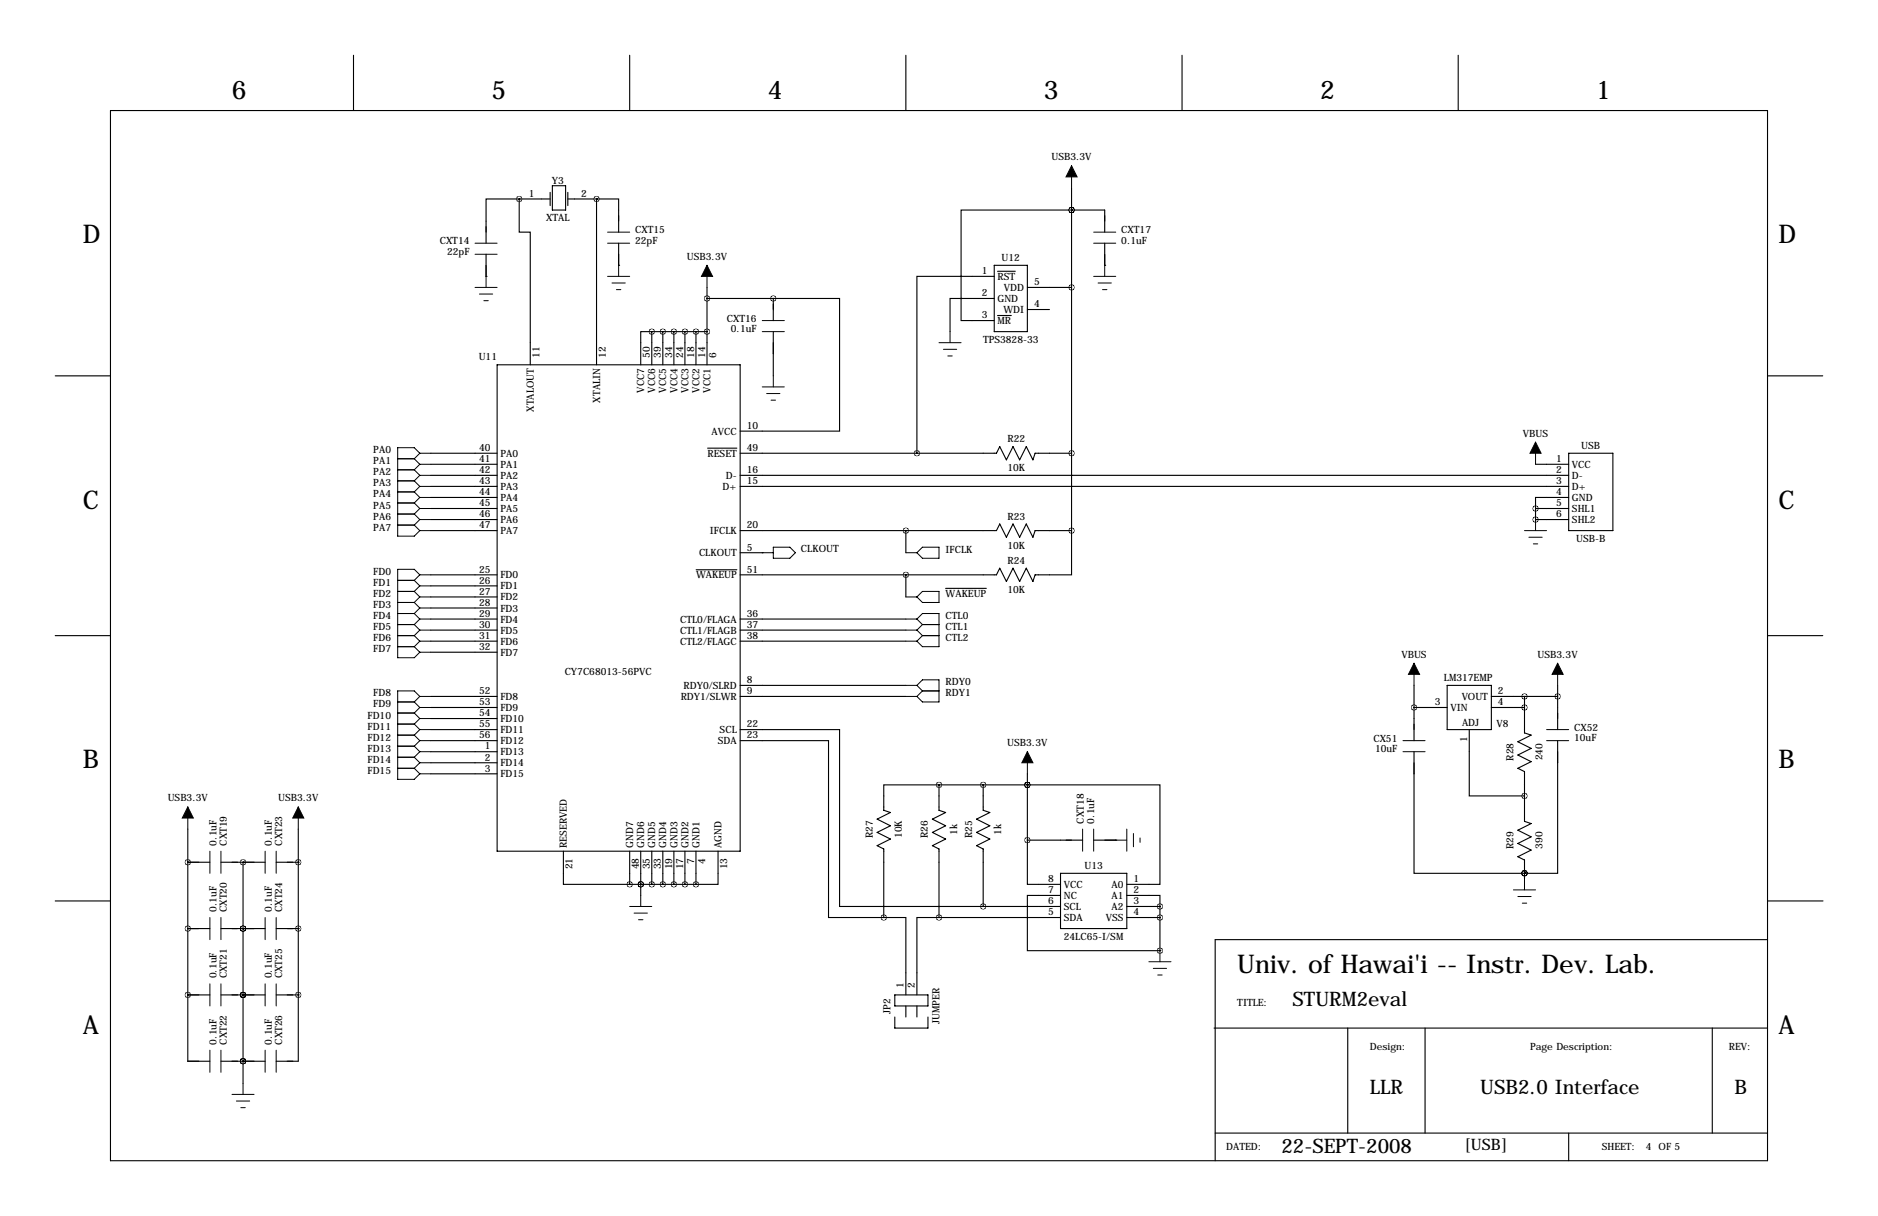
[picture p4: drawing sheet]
<svg xmlns="http://www.w3.org/2000/svg" width="432mm" height="279mm" viewBox="0 0 432 279" stroke-linecap="round" stroke-linejoin="round" font-family="sans-serif">
<g fill="none" stroke="#000" stroke-width=".25">
<path d="M81.3 12.7v12.7M144.8 12.7v12.7M208.3 12.7v12.7M271.8 12.7v12.7M335.3 12.7v12.7M25.4 25.4h381v241.3h-381zM111.8 58.4v5.1M119.4 45.7h.1M119.4 45.7v7.6h2.5v30.5M119.4 45.7h-7.6v10.2M119.4 45.7h7.1M126.5 44.2v3"/>
<path d="M127 42.7h3v5.6h-3zM130.6 44.2v3M130.6 45.7h6.6M137.2 45.7h5v7.6M137.2 45.7h.1M137.2 45.7v38.1M142.2 55.9v5.1M246.4 48.3h.1M246.4 48.3h-25.4v25.4h7.6M246.4 48.3h7.6v5M246.4 43.2v78.7M254 55.9v5.1"/>
<path d="M111.8 63.5h.1M142.2 61h.1M149.9 76.2h-2.6v7.6M149.9 76.2v7.6M149.9 76.2h12.7M152.4 76.2v7.6M154.9 76.2v7.6M157.5 76.2v7.6M160 76.2v7.6M162.6 66v17.8M162.6 68.6h15.2M177.8 68.6h.1"/>
<path d="M177.8 68.6h15.2v30.5h-22.8M177.8 68.6v5.1M177.8 76.2v10.2M228.6 68.6h-10.2v7.6M228.6 63.5h-17.8v40.6M228.6 61h7.6v15.2h-7.6zM229.4 62.3h4M229.4 72.5h3.1M236.2 66h10.2M236.2 71.1h5.1M254 61h.1M12.7 86.4h12.7"/>
<path d="M114.3 83.8h55.9v111.8h-55.9zM406.4 86.4h12.7M99.1 104.1h15.2M99.1 109.2h15.2M99.1 111.8h15.2M99.1 106.7h15.2M99.1 114.3h15.2M99.1 116.8h15.2M99.1 119.4h15.2M162.7 103h6.7M170.2 104.1h58.9l.8-1.5 1.5 3.1 1.5-3.1 1.5 3.1 1.6-3.1 1.5 3.1 .5-1.6h8.4M170.2 109.2h190.5"/>
<path d="M170.2 111.8h190.5M353.1 119.4h.1M353.1 106.7h7.6M353.1 116.8h7.6M353.1 119.4h7.6M353.1 116.8v2.6M360.7 114.3h-7.6v2.5M360.7 104.1h10.1v17.8h-10.1zM99.1 121.9h15.2M99.1 132.1h15.2M99.1 134.6h15.2M99.1 137.2h15.2"/>
<path d="M99.1 139.7h15.2M160.1 130.9h9.3M170.2 121.9h58.9l.8-1.5 1.5 3 1.5-3 1.5 3 1.6-3 1.5 3 .5-1.5h8.4M170.2 127h5.1M175.3 127h.1M208.3 121.9v5.1M208.3 132.1v5.1M217.4 135.2h9.4M246.4 121.9v10.2h-8.4l-.5 1.5-1.5-3-1.6 3-1.5-3-1.5 3-1.5-3-.8 1.5h-58.9M12.7 146h12.7M99.1 142.2h15.2M99.1 144.8h15.2"/>
<path d="M99.1 147.3h15.2M99.1 149.9h15.2M170.2 142.2h38.1M170.2 144.8h38.1M170.2 147.3h38.1M170.2 157.5h38.1M325.1 157.5v12.7M332.7 157.5h10.2v10.1h-10.2zM358.1 157.5v10.1M406.4 146h12.7M99.1 160h15.2M99.1 167.6h15.2"/>
<path d="M99.1 170.2h15.2M99.1 162.6h15.2M99.1 165.1h15.2M99.1 172.7h15.2M99.1 175.3h15.2M99.1 177.8h15.2M170.2 167.6h22.8v40.7h33.1M170.2 170.2h20.3v40.6h12.7M170.2 160h38.1M236.2 177.8v15.2M325.1 172.7v28h25.4M325.1 162.6h7.6"/>
<path d="M337.8 167.6v15.3h12.7M342.9 160h15.2M342.9 162.6h7.6M350.5 160v8.4l1.5 .5-3 1.5 3 1.6-3 1.5 3 1.5-3 1.5 1.5 .8v11.4l1.5 .5-3 1.6 3 1.5-3 1.5 3 1.5-3 1.5 1.5 .8v4.3M358.1 170.2v30.5h-7.6M43.2 198.1h.1M43.2 198.1h5.1M43.2 190.5v53.3h5.1M50.8 198.1h10.2M55.9 198.1h.1M55.9 198.1v50.8M63.5 198.1h5.1"/>
<path d="M68.6 198.1h.1M68.6 190.5v53.3h-5.1M129.5 195.6v7.6h15.3M144.8 195.6v7.6M147.3 195.6v10.1M149.9 195.6v7.6M152.4 195.6v7.6M154.9 195.6v7.6M157.5 195.6v7.6M160 195.6v7.6M165.1 195.6v7.6h-5.1M215.9 180.3h-12.7v5.9l1.5 .5-3 1.5 3 1.5-3 1.6 3 1.5-3 1.5 1.5 .8v15.7"/>
<path d="M215.9 180.3v5.9l1.5 .5-3 1.5 3 1.5-3 1.6 3 1.5-3 1.5 1.5 .8v15.7M215.9 180.3h20.3M226.1 180.3v5.9l1.5 .5-3.1 1.5 3.1 1.5-3.1 1.6 3.1 1.5-3.1 1.5 1.6 .8v13.2M236.2 193v10.2h7.6M236.2 180.3h30.5v22.9h-7.6M236.2 180.3h.1M236.2 193h12.7M251.5 193h5M256.5 193h.1M12.7 207h12.7M43.2 213.4h.1M43.2 213.4h5.1"/>
<path d="M50.8 213.4h10.2M55.9 213.4h.1M63.5 213.4h5.1M68.6 213.4h.1M144.8 203.2h15.2M147.3 203.2h.1M203.2 210.8h5.1v17.8M215.9 210.8h-5.1v17.8M215.9 210.8h27.9M226.1 208.3h17.7M243.8 205.7h-7.6v12.7h30.5M243.8 200.7h15.3v12.7h-15.3z"/>
<path d="M259.1 205.7h7.6v2.6M259.1 208.3h7.6M259.1 210.8h7.6M266.7 218.4h.1M266.7 208.3v10.1M350.5 200.7h.1M406.4 215.9h-127v50.8M406.5 207h12.7M43.2 228.6h.1M43.2 228.6h5.1M50.8 228.6h10.2M55.9 228.6h.1"/>
<path d="M63.5 228.6h5.1M68.6 228.6h.1M205.7 233.7v2.5h7.7v-2.5M205.7 228.6h7.7v2.5h-7.7zM208.3 231.1v2.6M210.8 231.1v2.6M279.1 236.2h127.3M309.9 236.2v24.1M327.7 236.2v24.1M393.7 236.2v24.1M50.8 243.8h10.2M55.9 243.8h.1"/>
<path d="M279.4 260.3h127M360.7 260.3v6.4"/>
</g>
<g fill="none" stroke="#000" stroke-width=".23">
<path d="M246.4 38.1v5.1M109.2 55.9h5.1M109.2 58.4h5.1M139.7 55.9h5.1M139.7 53.3h5.1M251.5 55.9h5M251.5 53.3h5M109.2 66h5.1M110.2 67.6h3.1M111.3 69.1h1M111.8 63.5v2.5M139.7 63.5h5.1"/>
<path d="M140.7 65h3.1M141.7 66.5h1M142.2 61v2.5M162.6 61v5M175.3 73.7h5M175.3 76.2h5M215.9 78.7h5.1M218.4 76.2v2.5M251.5 63.5h5M252.5 65h3M253.5 66.5h1M254 61v2.5"/>
<path d="M175.3 88.9h5M176.3 90.4h3M177.3 91.9h1M177.8 86.4v2.5M216.9 80.3h3.1M217.9 81.8h1M91.4 105.4h3.8M91.4 107.9h3.8M91.4 110.5h3.8M91.4 113h3.8M91.4 115.6h3.8M91.4 118.1h3.8"/>
<path d="M95.2 105.4l1.3 1.3M95.2 107.9l1.3 1.3M95.2 110.5l1.3 1.3M95.2 113l1.3 1.3M95.2 115.6l1.3 1.2M95.2 118.1l1.3 1.3M96.5 104.1h2.6M96.5 104.1l-1.3 1.3M96.5 104.1l-1.3-1.2h-3.8v20.3h3.8l1.3-1.3M96.5 106.7h2.6M96.5 106.7l-1.3 1.2M96.5 109.2h2.6"/>
<path d="M96.5 109.2l-1.3 1.3M96.5 111.8h2.6M96.5 111.8l-1.3 1.2M96.5 114.3h2.6M96.5 114.3l-1.3 1.3M96.5 116.8h2.6M96.5 116.8l-1.3 1.3M96.5 119.4h2.6M96.5 119.4l-1.3 1.3M353.1 101.6v5.1M353.1 119.4v2.5M91.4 120.7h3.8"/>
<path d="M91.4 133.3h3.8M91.4 135.9h3.8M91.4 138.4h3.8M95.2 120.7l1.3 1.2M95.2 133.3l1.3 1.3M95.2 135.9l1.3 1.3M95.2 138.4l1.3 1.3M96.5 132.1l-1.3-1.3h-3.8v20.3h3.8l1.3-1.2M96.5 121.9h2.6M96.5 132.1h2.6M96.5 132.1l-1.3 1.2M96.5 134.6h2.6"/>
<path d="M96.5 134.6l-1.3 1.3M96.5 137.2h2.6M96.5 137.2l-1.3 1.2M96.5 139.7h2.6M96.5 139.7l-1.3 1.3M175.3 127h2.5M177.8 125.7h3.8l1.3 1.3-1.3 1.3h-3.8zM208.3 137.2h2.5M208.3 127h2.5M210.8 137.2l1.3-1.3h3.8v2.5h-3.8zM210.8 127l1.3-1.3h3.8v2.6h-3.8zM350.5 121.9h5.1"/>
<path d="M351.5 123.4h3.1M352.6 125h1M91.4 141h3.8M91.4 143.5h3.8M91.4 146h3.8M91.4 148.6h3.8M95.2 141l1.3 1.2M95.2 143.5l1.3 1.3M95.2 146l1.3 1.3M95.2 148.6l1.3 1.3M96.5 142.2h2.6M96.5 142.2l-1.3 1.3"/>
<path d="M96.5 144.8h2.6M96.5 144.8l-1.3 1.2M96.5 147.3h2.6M96.5 147.3l-1.3 1.3M96.5 149.9h2.6M208.3 142.2h2.5M208.3 144.8h2.5M208.3 147.3h2.5M208.3 157.5h2.5M210.8 142.2l1.3-1.2h3.8v7.6h-3.8l-1.3-1.3M210.8 157.5l1.3-1.3h3.8v5.1h-3.8l-1.3-1.3M210.8 142.2l1.3 1.3"/>
<path d="M210.8 144.8l1.3 1.2M210.8 157.5l1.3 1.3M212.1 143.5h3.8M212.1 146h3.8M212.1 158.8h3.8M212.1 143.5l-1.3 1.3M212.1 146l-1.3 1.3M212.1 158.8l-1.3 1.2M325.1 152.4v5.1M358.1 152.4v5.1M91.4 161.3h3.8M91.4 163.8h3.8"/>
<path d="M91.4 166.4h3.8M91.4 168.9h3.8M91.4 171.4h3.8M91.4 174h3.8M91.4 176.5h3.8M95.2 161.3l1.3 1.3M95.2 163.8l1.3 1.3M95.2 166.4l1.3 1.2M95.2 168.9l1.3 1.3M95.2 171.4l1.3 1.3M95.2 174l1.3 1.3M95.2 176.5l1.3 1.3"/>
<path d="M96.5 170.2h2.6M96.5 172.7h2.6M96.5 167.6h2.6M96.5 160l-1.3-1.2h-3.8v20.3h3.8l1.3-1.3M96.5 160h2.6M96.5 160l-1.3 1.3M96.5 162.6h2.6M96.5 162.6l-1.3 1.2M96.5 165.1h2.6M96.5 165.1l-1.3 1.3M96.5 167.6l-1.3 1.3M96.5 170.2l-1.3 1.2"/>
<path d="M96.5 172.7l-1.3 1.3M96.5 175.3h2.6M96.5 175.3l-1.3 1.2M96.5 177.8h2.6M208.3 160h2.5M236.2 172.7v5.1M322.6 170.2h5.1M322.6 172.7h5.1M355.6 170.2h5.1M355.6 167.6h5.1M43.2 185.4v5.1M48.3 195.6v5.1"/>
<path d="M50.8 195.6v5.1M61 195.6v5.1M63.5 195.6v5.1M68.6 185.4v5.1M248.9 190.5v5.1M251.5 190.5v5.1M256.5 193h2.6M259.1 190.5v5.1M260.6 191.5v3.1M262.1 192.5v1M48.3 210.8v5.1M50.8 210.8v5.1"/>
<path d="M61 210.8v5.1M63.5 210.8v5.1M144.8 208.3h5.1M145.8 209.8h3M146.8 211.3h1M147.3 205.7v2.6M266.7 218.4v2.6M348 204.5h5.1M349 206h3M350 207.5h1M350.5 201.9v2.6M48.3 226.1v5"/>
<path d="M50.8 226.1v5M61 226.1v5M63.5 226.1v5M264.2 221h5M265.2 222.5h3M266.2 224h1M48.3 241.3v5.1M50.8 241.3v5.1M53.3 251.5h5.1M54.4 253h3M55.4 254.5h1M55.9 248.9v2.6"/>
<path d="M61 241.3v5.1M63.5 241.3v5.1"/>
</g>
<path d="M246.4 38.1l1.2 2.5h-2.5zM162.6 61l1.2 2.5h-2.5zM353.1 101.6l1.2 2.5h-2.5zM325.1 152.4l1.3 2.5h-2.6zM358.1 152.4l1.3 2.5h-2.5zM236.2 172.7l1.3 2.6h-2.6zM43.2 185.4l1.2 2.6h-2.5zM68.6 185.4l1.2 2.6h-2.5z" fill="#000" stroke="#000" stroke-width=".23"/>
<path d="M160 203.2a.05 .05 0 0 0 .1 0 .05 .05 0 0 0-.1 0zM157.4 203.2a.05 .05 0 0 0 .1 0 .05 .05 0 0 0-.1 0zM154.9 203.2a.05 .05 0 0 0 .1 0 .05 .05 0 0 0-.1 0zM149.8 203.2a.05 .05 0 0 0 .1 0 .05 .05 0 0 0-.1 0zM147.3 203.2a.05 .05 0 0 0 .1 0 .05 .05 0 0 0-.1 0zM144.7 203.2a.05 .05 0 0 0 .1 0 .05 .05 0 0 0-.1 0zM147.3 203.2a.05 .05 0 0 0 .1 0 .05 .05 0 0 0-.1 0zM119.3 45.7a.05 .05 0 0 0 .1 0 .05 .05 0 0 0-.1 0zM137.1 45.7a.05 .05 0 0 0 .1 0 .05 .05 0 0 0-.1 0zM160 76.2a.05 .05 0 0 0 .1 0 .05 .05 0 0 0-.1 0zM157.4 76.2a.05 .05 0 0 0 .1 0 .05 .05 0 0 0-.1 0zM154.9 76.2a.05 .05 0 0 0 .1 0 .05 .05 0 0 0-.1 0zM149.8 76.2a.05 .05 0 0 0 .1 0 .05 .05 0 0 0-.1 0zM162.5 76.2a.05 .05 0 0 0 .1 0 .05 .05 0 0 0-.1 0zM162.5 68.6a.05 .05 0 0 0 .1 0 .05 .05 0 0 0-.1 0zM353 116.8a.05 .05 0 0 0 .1 0 .05 .05 0 0 0-.1 0zM353 119.4a.05 .05 0 0 0 .1 0 .05 .05 0 0 0-.1 0zM246.3 48.3a.05 .05 0 0 0 .1 0 .05 .05 0 0 0-.1 0zM246.3 48.3a.05 .05 0 0 0 .1 0 .05 .05 0 0 0-.1 0zM246.3 66a.05 .05 0 0 0 .1 0 .05 .05 0 0 0-.1 0zM210.8 104.1a.05 .05 0 0 0 .1 0 .05 .05 0 0 0-.1 0zM246.3 104.1a.05 .05 0 0 0 .1 0 .05 .05 0 0 0-.1 0zM246.3 121.9a.05 .05 0 0 0 .1 0 .05 .05 0 0 0-.1 0zM208.2 121.9a.05 .05 0 0 0 .1 0 .05 .05 0 0 0-.1 0zM208.2 132.1a.05 .05 0 0 0 .1 0 .05 .05 0 0 0-.1 0zM236.2 193a.05 .05 0 0 0 .1 0 .05 .05 0 0 0-.1 0zM236.2 180.3a.05 .05 0 0 0 .1 0 .05 .05 0 0 0-.1 0zM236.2 180.3a.05 .05 0 0 0 .1 0 .05 .05 0 0 0-.1 0zM226 180.3a.05 .05 0 0 0 .1 0 .05 .05 0 0 0-.1 0zM226 208.3a.05 .05 0 0 0 .1 0 .05 .05 0 0 0-.1 0zM55.8 228.6a.05 .05 0 0 0 .1 0 .05 .05 0 0 0-.1 0zM55.8 213.4a.05 .05 0 0 0 .1 0 .05 .05 0 0 0-.1 0zM43.1 213.4a.05 .05 0 0 0 .1 0 .05 .05 0 0 0-.1 0zM43.1 228.6a.05 .05 0 0 0 .1 0 .05 .05 0 0 0-.1 0zM55.8 243.8a.05 .05 0 0 0 .1 0 .05 .05 0 0 0-.1 0zM43.1 198.1a.05 .05 0 0 0 .1 0 .05 .05 0 0 0-.1 0zM55.8 243.8a.05 .05 0 0 0 .1 0 .05 .05 0 0 0-.1 0zM55.8 228.6a.05 .05 0 0 0 .1 0 .05 .05 0 0 0-.1 0zM55.8 213.4a.05 .05 0 0 0 .1 0 .05 .05 0 0 0-.1 0zM55.8 198.1a.05 .05 0 0 0 .1 0 .05 .05 0 0 0-.1 0zM68.5 228.6a.05 .05 0 0 0 .1 0 .05 .05 0 0 0-.1 0zM68.5 213.4a.05 .05 0 0 0 .1 0 .05 .05 0 0 0-.1 0zM68.5 198.1a.05 .05 0 0 0 .1 0 .05 .05 0 0 0-.1 0zM358.1 160a.05 .05 0 0 0 .1 0 .05 .05 0 0 0-.1 0zM350.5 160a.05 .05 0 0 0 .1 0 .05 .05 0 0 0-.1 0zM350.5 162.6a.05 .05 0 0 0 .1 0 .05 .05 0 0 0-.1 0zM350.5 200.7a.05 .05 0 0 0 .1 0 .05 .05 0 0 0-.1 0zM350.5 182.9a.05 .05 0 0 0 .1 0 .05 .05 0 0 0-.1 0zM325.1 162.6a.05 .05 0 0 0 .1 0 .05 .05 0 0 0-.1 0zM350.5 200.7a.05 .05 0 0 0 .1 0 .05 .05 0 0 0-.1 0zM350.5 200.7a.05 .05 0 0 0 .1 0 .05 .05 0 0 0-.1 0z" fill="#000" stroke="#000" stroke-width="1.3"/>
<g font-size="5.9">
<text x="53.3" y="22.9">6</text>
<text x="113" y="22.9">5</text>
<text x="176.5" y="22.9">4</text>
<text x="240" y="22.9">3</text>
<text x="303.5" y="22.9">2</text>
<text x="367" y="22.9">1</text>
<text x="19" y="55.9">D</text>
<text x="408.9" y="55.9">D</text>
<text x="19" y="116.8">C</text>
<text x="408.9" y="116.8">C</text>
<text x="19" y="176.5">B</text>
<text x="408.9" y="176.5">B</text>
<text x="284.5" y="223.5">Univ. of Hawai'i -- Instr. Dev. Lab.</text>
<text x="19" y="237.5">A</text>
<text x="408.9" y="237.5">A</text>
</g>
<g font-size="4.6">
<text x="297.2" y="231.1">STURM2eval</text>
<text x="315" y="251.5">LLR</text>
<text x="340.4" y="251.5">USB2.0 Interface</text>
<text x="398.8" y="251.5">B</text>
<text x="294.6" y="264.8">22-SEPT-2008</text>
</g>
<text font-size="3.6" x="336.7" y="264.2">[USB]</text>
<g font-size="2.3">
<text x="241.8" y="36.8">USB3.3V</text>
<text x="121.6" y="45.2">1</text>
<text x="126.9" y="42.2">Y3</text>
<text x="133.6" y="45.2">2</text>
<text x="125.6" y="50.9">XTAL</text>
<text x="146" y="53.6">CXT15</text>
<text x="257.8" y="53.6">CXT17</text>
<text x="101.1" y="56.1">CXT14</text>
<text x="102.8" y="58.5">22pF</text>
<text x="146" y="56">22pF</text>
<text x="157.9" y="59.7">USB3.3V</text>
<text x="230.3" y="59.9">U12</text>
<text x="257.8" y="56">0.1uF</text>
<text x="225.8" y="63">1</text>
<text x="229.4" y="64.3">RST</text>
<text x="237.7" y="65.5">5</text>
<text x="225.8" y="68.1">2</text>
<text x="229.4" y="69.4">GND</text>
<text x="230.7" y="71.9">WDI</text>
<text x="230.8" y="66.8">VDD</text>
<text x="237.7" y="70.6">4</text>
<text x="167.1" y="73.9">CXT16</text>
<text x="168.1" y="76.3">0.1uF</text>
<text x="225.8" y="73.2">3</text>
<text x="229.4" y="74.5">MR</text>
<text x="110.1" y="82.8">U11</text>
<text x="124" y="82.3" transform="rotate(-90 124 82.3)">11</text>
<text x="139.3" y="82.3" transform="rotate(-90 139.3 82.3)">12</text>
<text x="149.4" y="82.3" transform="rotate(-90 149.4 82.3)">50</text>
<text x="152" y="82.3" transform="rotate(-90 152 82.3)">39</text>
<text x="154.5" y="82.3" transform="rotate(-90 154.5 82.3)">34</text>
<text x="157.1" y="82.3" transform="rotate(-90 157.1 82.3)">24</text>
<text x="159.6" y="82.3" transform="rotate(-90 159.6 82.3)">18</text>
<text x="162.1" y="82.3" transform="rotate(-90 162.1 82.3)">14</text>
<text x="164.7" y="82.3" transform="rotate(-90 164.7 82.3)">6</text>
<text x="226" y="78.8">TPS3828-33</text>
<text x="122.7" y="94.6" transform="rotate(-90 122.7 94.6)">XTALOUT</text>
<text x="138" y="92.5" transform="rotate(-90 138 92.5)">XTALIN</text>
<text x="148.1" y="90.2" transform="rotate(-90 148.1 90.2)">VCC7</text>
<text x="150.7" y="90.2" transform="rotate(-90 150.7 90.2)">VCC6</text>
<text x="153.2" y="90.2" transform="rotate(-90 153.2 90.2)">VCC5</text>
<text x="155.7" y="90.2" transform="rotate(-90 155.7 90.2)">VCC4</text>
<text x="158.3" y="90.2" transform="rotate(-90 158.3 90.2)">VCC3</text>
<text x="160.8" y="90.2" transform="rotate(-90 160.8 90.2)">VCC2</text>
<text x="163.4" y="90.2" transform="rotate(-90 163.4 90.2)">VCC1</text>
<text x="163.6" y="99.9">AVCC</text>
<text x="171.7" y="98.6">10</text>
<text x="231.6" y="101.6">R22</text>
<text x="350.2" y="100.3">VBUS</text>
<text x="85.8" y="104.1">PA0</text>
<text x="85.8" y="106.7">PA1</text>
<text x="110.1" y="103.6">40</text>
<text x="110.1" y="106.2">41</text>
<text x="115.1" y="104.9">PA0</text>
<text x="115.1" y="107.5">PA1</text>
<text x="162.7" y="104.9">RESET</text>
<text x="171.7" y="103.6">49</text>
<text x="357.8" y="106.2">1</text>
<text x="361.4" y="107.5">VCC</text>
<text x="363.6" y="103.1">USB</text>
<text x="85.8" y="109.2">PA2</text>
<text x="85.8" y="111.8">PA3</text>
<text x="110.1" y="108.7">42</text>
<text x="110.1" y="111.3">43</text>
<text x="110.1" y="113.8">44</text>
<text x="115.1" y="110">PA2</text>
<text x="115.1" y="112.6">PA3</text>
<text x="166.1" y="112.6">D+</text>
<text x="166.9" y="110">D-</text>
<text x="171.7" y="108.7">16</text>
<text x="171.7" y="111.3">15</text>
<text x="231.6" y="108.3">10K</text>
<text x="357.8" y="108.7">2</text>
<text x="357.8" y="111.3">3</text>
<text x="357.8" y="113.8">4</text>
<text x="361.4" y="110">D-</text>
<text x="361.4" y="112.6">D+</text>
<text x="85.8" y="114.3">PA4</text>
<text x="85.8" y="116.8">PA5</text>
<text x="85.8" y="119.4">PA6</text>
<text x="110.1" y="116.3">45</text>
<text x="110.1" y="118.9">46</text>
<text x="115.1" y="115.1">PA4</text>
<text x="115.1" y="117.6">PA5</text>
<text x="231.6" y="119.4">R23</text>
<text x="357.8" y="116.3">5</text>
<text x="357.8" y="118.9">6</text>
<text x="361.4" y="115.1">GND</text>
<text x="361.4" y="117.6">SHL1</text>
<text x="85.8" y="121.9">PA7</text>
<text x="110.1" y="121.4">47</text>
<text x="115.1" y="120.2">PA6</text>
<text x="115.1" y="122.7">PA7</text>
<text x="163.2" y="122.7">IFCLK</text>
<text x="171.7" y="121.4">20</text>
<text x="361.4" y="120.2">SHL2</text>
<text x="362.4" y="124.5">USB-B</text>
<text x="110.1" y="131.6">25</text>
<text x="160.7" y="127.8">CLKOUT</text>
<text x="171.7" y="126.5">5</text>
<text x="171.7" y="131.6">51</text>
<text x="184.1" y="126.7">CLKOUT</text>
<text x="217.4" y="127">IFCLK</text>
<text x="231.6" y="126.1">10K</text>
<text x="231.6" y="129.5">R24</text>
<text x="85.8" y="132.1">FD0</text>
<text x="85.8" y="134.6">FD1</text>
<text x="85.8" y="137.2">FD2</text>
<text x="110.1" y="134.1">26</text>
<text x="110.1" y="136.7">27</text>
<text x="115.1" y="132.9">FD0</text>
<text x="115.1" y="135.4">FD1</text>
<text x="115.1" y="138">FD2</text>
<text x="160.1" y="132.9">WAKEUP</text>
<text x="217.4" y="137.2">WAKEUP</text>
<text x="231.6" y="136.2">10K</text>
<text x="85.8" y="139.7">FD3</text>
<text x="85.8" y="142.2">FD4</text>
<text x="110.1" y="139.2">28</text>
<text x="110.1" y="141.7">29</text>
<text x="115.1" y="140.5">FD3</text>
<text x="115.1" y="143">FD4</text>
<text x="156.4" y="143">CTL0/FLAGA</text>
<text x="171.7" y="141.7">36</text>
<text x="217.4" y="142.2">CTL0</text>
<text x="85.8" y="144.8">FD5</text>
<text x="85.8" y="147.3">FD6</text>
<text x="85.8" y="149.9">FD7</text>
<text x="110.1" y="144.3">30</text>
<text x="110.1" y="146.8">31</text>
<text x="110.1" y="149.4">32</text>
<text x="115.1" y="145.6">FD5</text>
<text x="115.1" y="148.1">FD6</text>
<text x="156.4" y="145.6">CTL1/FLAGB</text>
<text x="156.4" y="148.1">CTL2/FLAGC</text>
<text x="171.7" y="144.3">37</text>
<text x="171.7" y="146.8">38</text>
<text x="217.4" y="144.8">CTL1</text>
<text x="217.4" y="147.3">CTL2</text>
<text x="115.1" y="150.7">FD7</text>
<text x="129.8" y="155">CY7C68013-56PVC</text>
<text x="322.2" y="151.1">VBUS</text>
<text x="353.5" y="151.1">USB3.3V</text>
<text x="85.8" y="160">FD8</text>
<text x="110.1" y="159.5">52</text>
<text x="115.1" y="160.8">FD8</text>
<text x="156.5" y="160.8">RDY1/SLWR</text>
<text x="157.2" y="158.3">RDY0/SLRD</text>
<text x="171.7" y="157">8</text>
<text x="171.7" y="159.5">9</text>
<text x="217.4" y="157.5">RDY0</text>
<text x="217.4" y="160">RDY1</text>
<text x="332" y="156.6">LM317EMP</text>
<text x="336.1" y="160.8">VOUT</text>
<text x="344.4" y="159.5">2</text>
<text x="84.5" y="165.1">FD10</text>
<text x="84.5" y="167.6">FD11</text>
<text x="85.8" y="162.6">FD9</text>
<text x="110.1" y="162.1">53</text>
<text x="110.1" y="164.6">54</text>
<text x="110.1" y="167.1">55</text>
<text x="115.1" y="163.4">FD9</text>
<text x="115.1" y="165.9">FD10</text>
<text x="171.7" y="167.1">22</text>
<text x="329.9" y="162.1">3</text>
<text x="333.5" y="163.4">VIN</text>
<text x="336.2" y="166.9">ADJ</text>
<text x="344.1" y="167.1">V8</text>
<text x="344.4" y="162.1">4</text>
<text x="361.9" y="167.9">CX52</text>
<text x="84.5" y="170.2">FD12</text>
<text x="84.5" y="172.7">FD13</text>
<text x="110.1" y="169.7">56</text>
<text x="111.5" y="172.2">1</text>
<text x="115.1" y="168.4">FD11</text>
<text x="115.1" y="171">FD12</text>
<text x="115.1" y="173.5">FD13</text>
<text x="165.1" y="171">SDA</text>
<text x="165.5" y="168.4">SCL</text>
<text x="171.7" y="169.7">23</text>
<text x="231.6" y="171.4">USB3.3V</text>
<text x="315.8" y="170.4">CX51</text>
<text x="316.2" y="172.8">10uF</text>
<text x="337.3" y="170.5" transform="rotate(-90 337.3 170.5)">1</text>
<text x="361.9" y="170.3">10uF</text>
<text x="84.5" y="175.3">FD14</text>
<text x="84.5" y="177.8">FD15</text>
<text x="111.5" y="174.8">2</text>
<text x="111.5" y="177.3">3</text>
<text x="115.1" y="176.1">FD14</text>
<text x="115.1" y="178.6">FD15</text>
<text x="348" y="174.8" transform="rotate(-90 348 174.8)">R28</text>
<text x="354.7" y="174.7" transform="rotate(-90 354.7 174.7)">240</text>
<text x="38.6" y="184.1">USB3.3V</text>
<text x="64" y="184.1">USB3.3V</text>
<text x="220.1" y="191.8" transform="rotate(-90 220.1 191.8)">1k</text>
<text x="230.2" y="191.8" transform="rotate(-90 230.2 191.8)">1k</text>
<text x="249.2" y="189.2" transform="rotate(-90 249.2 189.2)">CXT18</text>
<text x="251.5" y="189.2" transform="rotate(-90 251.5 189.2)">0.1uF</text>
<text x="49.8" y="194.3" transform="rotate(-90 49.8 194.3)">0.1uF</text>
<text x="52.2" y="194.3" transform="rotate(-90 52.2 194.3)">CXT19</text>
<text x="62.5" y="194.3" transform="rotate(-90 62.5 194.3)">0.1uF</text>
<text x="64.9" y="194.3" transform="rotate(-90 64.9 194.3)">CXT23</text>
<text x="130.3" y="194.8" transform="rotate(-90 130.3 194.8)">RESERVED</text>
<text x="145.6" y="194.8" transform="rotate(-90 145.6 194.8)">GND7</text>
<text x="148.1" y="194.8" transform="rotate(-90 148.1 194.8)">GND6</text>
<text x="150.7" y="194.8" transform="rotate(-90 150.7 194.8)">GND5</text>
<text x="153.2" y="194.8" transform="rotate(-90 153.2 194.8)">GND4</text>
<text x="155.7" y="194.8" transform="rotate(-90 155.7 194.8)">GND3</text>
<text x="158.3" y="194.8" transform="rotate(-90 158.3 194.8)">GND2</text>
<text x="160.8" y="194.8" transform="rotate(-90 160.8 194.8)">GND1</text>
<text x="165.9" y="194.8" transform="rotate(-90 165.9 194.8)">AGND</text>
<text x="200.7" y="192.5" transform="rotate(-90 200.7 192.5)">R27</text>
<text x="207.4" y="192.5" transform="rotate(-90 207.4 192.5)">10K</text>
<text x="213.4" y="192.5" transform="rotate(-90 213.4 192.5)">R26</text>
<text x="223.5" y="192.5" transform="rotate(-90 223.5 192.5)">R25</text>
<text x="348" y="195.1" transform="rotate(-90 348 195.1)">R29</text>
<text x="354.7" y="195" transform="rotate(-90 354.7 195)">390</text>
<text x="131.7" y="199.7" transform="rotate(-90 131.7 199.7)">21</text>
<text x="146.9" y="199.7" transform="rotate(-90 146.9 199.7)">48</text>
<text x="149.4" y="199.7" transform="rotate(-90 149.4 199.7)">35</text>
<text x="152" y="199.7" transform="rotate(-90 152 199.7)">33</text>
<text x="154.5" y="199.7" transform="rotate(-90 154.5 199.7)">19</text>
<text x="157.1" y="199.7" transform="rotate(-90 157.1 199.7)">17</text>
<text x="159.6" y="198.4" transform="rotate(-90 159.6 198.4)">7</text>
<text x="162.1" y="198.4" transform="rotate(-90 162.1 198.4)">4</text>
<text x="167.2" y="199.7" transform="rotate(-90 167.2 199.7)">13</text>
<text x="241" y="202.7">8</text>
<text x="249.4" y="199.6">U13</text>
<text x="260.6" y="202.7">1</text>
<text x="49.8" y="209.5" transform="rotate(-90 49.8 209.5)">0.1uF</text>
<text x="52.2" y="209.5" transform="rotate(-90 52.2 209.5)">CXT20</text>
<text x="62.5" y="209.5" transform="rotate(-90 62.5 209.5)">0.1uF</text>
<text x="64.9" y="209.5" transform="rotate(-90 64.9 209.5)">CXT24</text>
<text x="241" y="205.2">7</text>
<text x="241" y="207.8">6</text>
<text x="244.6" y="204">VCC</text>
<text x="244.6" y="206.5">NC</text>
<text x="244.6" y="209.1">SCL</text>
<text x="255.6" y="204">A0</text>
<text x="255.6" y="206.5">A1</text>
<text x="255.6" y="209.1">A2</text>
<text x="260.6" y="205.2">2</text>
<text x="260.6" y="207.8">3</text>
<text x="241" y="210.3">5</text>
<text x="244.6" y="211.6">SDA</text>
<text x="244.6" y="216">24LC65-I/SM</text>
<text x="254.2" y="211.6">VSS</text>
<text x="260.6" y="210.3">4</text>
<text x="49.8" y="224.8" transform="rotate(-90 49.8 224.8)">0.1uF</text>
<text x="52.2" y="224.8" transform="rotate(-90 52.2 224.8)">CXT21</text>
<text x="62.5" y="224.8" transform="rotate(-90 62.5 224.8)">0.1uF</text>
<text x="64.9" y="224.8" transform="rotate(-90 64.9 224.8)">CXT25</text>
<text x="207.8" y="227.1" transform="rotate(-90 207.8 227.1)">1</text>
<text x="210.3" y="227.1" transform="rotate(-90 210.3 227.1)">2</text>
<text x="204.7" y="232.9" transform="rotate(-90 204.7 232.9)">JP2</text>
<text x="284.5" y="231.1">TITLE:</text>
<text x="216" y="235.3" transform="rotate(-90 216 235.3)">JUMPER</text>
<text x="49.8" y="240" transform="rotate(-90 49.8 240)">0.1uF</text>
<text x="52.2" y="240" transform="rotate(-90 52.2 240)">CXT22</text>
<text x="62.5" y="240" transform="rotate(-90 62.5 240)">0.1uF</text>
<text x="64.9" y="240" transform="rotate(-90 64.9 240)">CXT26</text>
<text x="315" y="241.3">Design:</text>
<text x="351.8" y="241.3">Page Description:</text>
<text x="397.5" y="241.3">REV:</text>
<text x="281.9" y="264.2">DATED:</text>
<text x="368.3" y="264.2">SHEET:</text>
<text x="378.4" y="264.2">4 OF 5</text>
</g>
</svg>
